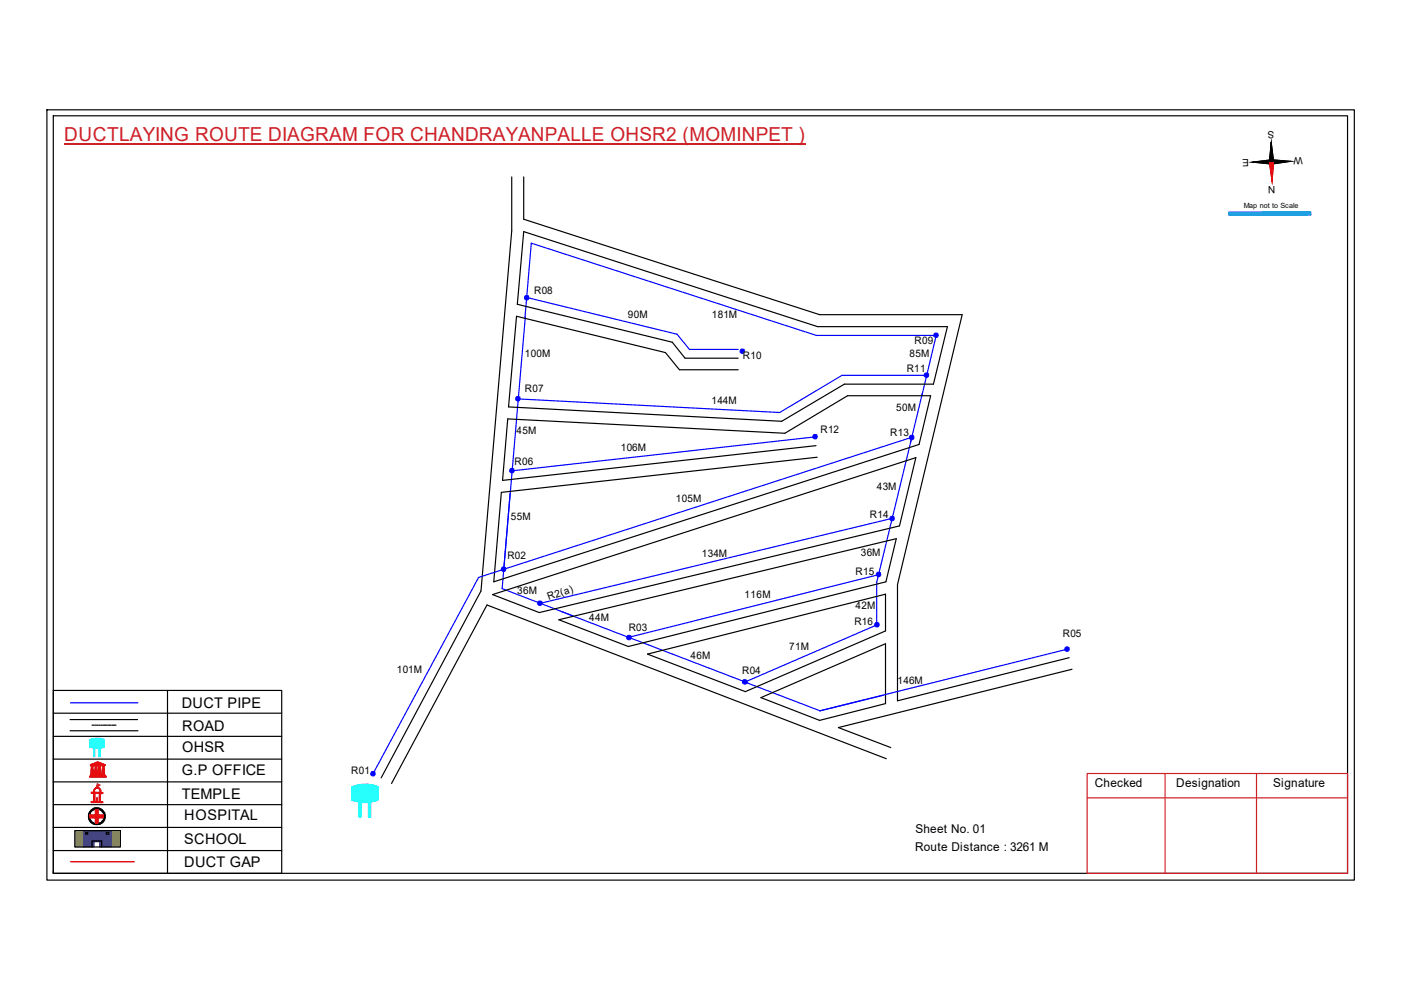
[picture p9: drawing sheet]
<svg xmlns="http://www.w3.org/2000/svg" width="297mm" height="210mm" viewBox="0 0 297 210" stroke-linecap="round" stroke-linejoin="round" font-family="sans-serif">
<path d="M11.3 151.2h48.4M11.3 156.1h48.4M14.9 152.6h14.3M14.9 154.9h14.3M35.5 146.4v38.8M11.3 175.4h48.4M11.3 161h48.4M11.3 165.8h48.4M11.3 170.6h48.4M11.3 180.3h48.4" fill="none" stroke="#000" stroke-width=".25"/>
<path d="M21 158.6h.3v1.8h-.3z" fill-rule="evenodd" fill="#0ffffc"/>
<path d="M21 158.6h.3v1.8h-.3z" fill="none" stroke="#0ffffc" stroke-width=".21"/>
<path d="M19.9 158.6h.2v1.8h-.2z" fill-rule="evenodd" fill="#0ffffc"/>
<path d="M19 156.9l1.6-.4 1.5 .3v1.6l-1.5 .3-1.6-.4zM19.9 158.6h.2v1.8h-.2z" fill="none" stroke="#0ffffc" stroke-width=".21"/>
<path d="M19 156.8a4 4 0 0 1 3.1 0v1.7a4.5 4.5 0 0 1-3-.1z" fill-rule="evenodd" fill="#0ffffc"/>
<path d="M19 156.8a4 4 0 0 1 3.1 0v1.7a4.5 4.5 0 0 1-3-.1z" fill="none" stroke="#0ffffc" stroke-width=".21"/>
<path d="M19 164.6h3.5v.2h-3.5zM19.2 164.3h3.1v.2h-3.1zM19.2 162.1l1.5-.6 1.6 .7zM19.3 162.4l.6-.1-.2 .1 .1 1.7h-.5l.1-1.7zM19.3 164.2h2.8v.1h-2.8zM19.5 162.1l1.2-.5 1.3 .5zM20.1 162.3h.5v1.8h-.5zM20.7 161.7l.2 .1-.2 .3zM20.9 162.3h.5v1.8h-.5zM21.6 162.3l.6 .1h-.1v1.7h-.4l.1-1.7z" fill="none" stroke="#f00" stroke-width=".21"/>
<path d="M21.6 162.3h.5v1.8h-.5z" fill-rule="evenodd" fill="#f00"/>
<path d="M21.6 162.3h.5v1.8h-.5z" fill="none" stroke="#f00" stroke-width=".21"/>
<path d="M20.9 162.3h.5v1.8h-.5z" fill-rule="evenodd" fill="#f00"/>
<path d="M20.9 162.3h.5v1.8h-.5z" fill="none" stroke="#f00" stroke-width=".21"/>
<path d="M20.1 162.3h.5v1.8h-.5z" fill-rule="evenodd" fill="#f00"/>
<path d="M20.1 162.3h.5v1.8h-.5z" fill="none" stroke="#f00" stroke-width=".21"/>
<path d="M19.3 162.3h.5v1.8h-.5z" fill-rule="evenodd" fill="#f00"/>
<path d="M19.3 162.3h.5v1.8h-.5z" fill="none" stroke="#f00" stroke-width=".21"/>
<path d="M20.6 161.7h.4v.4h-.4z" fill-rule="evenodd" fill="#f00"/>
<path d="M19 164.6h3.6v.2h-3.6zM19 164.7h3.6M19.2 164.3h3.1v.2h-3.1zM19.2 164.4h3.1M19.3 164.2h2.8v.1h-2.8zM19.3 164.3h2.8M20.6 161.7h.4v.4h-.4z" fill="none" stroke="#f00" stroke-width=".21"/>
<path d="M19.2 162.1l1-.4a.94 .94 0 0 1 1.1 0l1 .4v.2h-3.1zM19.9 162.1h.7l-.1-.3zM21 161.8l-.1 .3h.7z" fill-rule="evenodd" fill="#f00"/>
<path d="M19.2 162.1l1-.4a.94 .94 0 0 1 1.1 0l1 .4v.2h-3.1zM19.9 162.1l.6-.3 .1 .3zM20.1 168.1h1l-.1 1.9-.9-.1zM20.1 167.2a.73 .73 0 0 1 .9-.2 .73 .73 0 0 1 .4 .9v.2h.4v.1h-.5v1.7l.5 .1v.2l-2.5-.1v-.2h.6v-1.8h-.5v-.1h.5v-.4zM20.1 167.3a.55 .55 0 0 1 1 0l.2 .8-1.4-.1zM20.5 169.2l.1 .6zM20.6 166.5l.1 .5zM21 161.8l.6 .3h-.7z" fill="none" stroke="#f00" stroke-width=".21"/>
<path d="M20.6 166.2l.6 .3-.5 .3z" fill="none" stroke="#e66000" stroke-width=".21"/>
<path d="M20 167.2a.8 .8 0 0 1 1.4 .3v.5l.4 .1v.1l-.5 .1v1.5l.1 .2h.4v.2h-2.5v-.3l.6-.1v-1.6h-.6v-.2h.5zM20.1 167.4l-.2 .6h1.3l-.1-.6-.2-.3h-.5zM20.1 168.3v1.6h.9v-1.7zM20.4 169.2h.3l-.1 .7h-.2z" fill-rule="evenodd" fill="#f00"/>
<path d="M20 167.2a.8 .8 0 0 1 1.4 .3v.5l.4 .1v.1l-.5 .1v1.5l.1 .2h.4v.2h-2.5v-.3l.6-.1v-1.6h-.6v-.2h.5zM20.1 167.4l.3-.3h.5l.2 .3 .1 .6h-1.3zM20.1 168.3l.9-.1v1.7h-.9zM20.4 169.2h.3l-.1 .7h-.2z" fill="none" stroke="#f00" stroke-width=".21"/>
<path d="M20.6 166.5v.5z" fill="#f00"/>
<path d="M20.6 166.5v.5z" fill="none" stroke="#f00" stroke-width=".21"/>
<path d="M20.6 166.5v.5z" fill="#f00"/>
<path d="M20.6 166.5v.5z" fill="none" stroke="#f00" stroke-width=".21"/>
<path d="M20.6 166.5v.5z" fill="#f00"/>
<path d="M20.6 166.5v.5zM20.6 166.5v.5" fill="none" stroke="#f00" stroke-width=".21"/>
<path d="M20.7 166.8l-.1 .2z" fill="#f00"/>
<path d="M20.7 166.8l-.1 .2z" fill="none" stroke="#f00" stroke-width=".21"/>
<path d="M20.7 166.8v.2z" fill="#f00"/>
<path d="M20.7 166.8v.2z" fill="none" stroke="#f00" stroke-width=".21"/>
<path d="M20.6 167h.1z" fill="#f00"/>
<path d="M20.6 167h.1z" fill="none" stroke="#f00" stroke-width=".21"/>
<path d="M20.6 167h.1z" fill="#f00"/>
<path d="M20.6 167h.1z" fill="none" stroke="#f00" stroke-width=".21"/>
<path d="M20.6 166.2l.6 .3-.6 .3z" fill-rule="evenodd" fill="#e66000"/>
<path d="M20.6 166.2l.6 .3-.6 .3z" fill="none" stroke="#e66000" stroke-width=".21"/>
<path d="M11.3 146.4h48.4v38.8h-48.4zM19.5 153.8h.4M20 153.8h.3M20.4 153.8h.4M21 153.8h.2M21.4 153.8h.3M21.9 153.8h.3M22.3 153.8h.3M22.8 153.8h.4M23.2 153.8h.4M23.7 153.8h.4M24.2 153.8h.4" fill="none" stroke="#000" stroke-width=".25"/>
<path d="M14.9 149h14.3" fill="none" stroke="#00f" stroke-width=".25"/>
<g fill="none" stroke="#000" stroke-width=".21">
<path d="M19.3 172a1.38 1.38 0 0 1 2.4 .2 1.49 1.49 0 0 1-.8 2.4 1.59 1.59 0 0 1-1.7-.8 1.59 1.59 0 0 1 .1-1.8z"/>
<circle cx="20.5" cy="173" r="1.81"/>
<circle cx="20.5" cy="173.1" r="1.78"/>
<circle cx="20.5" cy="173.1" r="1.59"/>
</g>
<path d="M18.7 173a1.81 1.81 0 0 1 3.6 0 1.81 1.81 0 0 1-3.6 0zM19.3 172a1.55 1.55 0 0 0 .2 2.2 1.55 1.55 0 0 0 2.2-.1 1.55 1.55 0 0 0-.2-2.2l-.4-.2a1.37 1.37 0 0 0-1.8 .3z" fill-rule="evenodd" fill="#000"/>
<path d="M19.1 172.8h1.2v-1.1h.5v1.1h1.1v.6h-1.1v1.1h-.5v-1.1h-1.2z" fill="none" stroke="#f00" stroke-width=".25"/>
<path d="M19.1 172.8h1.1v-1.1h.6v1.1h1.1v.6h-1.1v1.1h-.6v-1.1h-1.1z" fill-rule="evenodd" fill="#f00"/>
<path d="M19.1 172.8h1.1v-1.1h.6v1.1h1.1v.6h-1.1v1.1h-.6v-1.1h-1.1z" fill="none" stroke="#f00" stroke-width=".21"/>
<path d="M14.9 182.7h13.6" fill="none" stroke="#f00" stroke-width=".25"/>
<path d="M15.9 176.1h1.9v3.5h-1.9zM23.6 176.1h1.9v3.5h-1.9z" fill-rule="evenodd" fill="#c8c92d"/>
<path d="M15.9 176.1h1.9v3.5h-1.9zM23.6 176.1h1.9v3.5h-1.9z" fill="none" stroke="#c8c92d" stroke-width=".21"/>
<path d="M17.7 176.1h5.9v3.5h-2.5v-1.1h-1.2v1.1h-2.2zM18.2 176.5v.4h.3v-.4zM22.6 176.5v.4h.4v-.4z" fill-rule="evenodd" fill="#293189"/>
<path d="M17.7 176.1h5.9v3.5h-2.5v-1.1h-1.2v1.1h-2.2zM18.2 176.5h.3v.4h-.3zM22.6 176.5h.4v.4h-.4z" fill="none" stroke="#293189" stroke-width=".21"/>
<path d="M9.9 23.3h277.2v163.3h-277.2zM11.3 24.6h274.4v160.6h-274.4zM269.5 30.2l.2 8.2M15.9 176.1h9.6v3.5h-9.6zM18.2 176.5h.4v.4h-.4zM19.5 179.6v-1.3h2v1.3M22.6 176.5h.5v.4h-.5zM11.3 184.8v.4" fill="none" stroke="#000" stroke-width=".25"/>
<path d="M13.6 30.4h157.1M230.5 164h55.2v21.2h-55.2zM230.5 169.2h55.2M247 164v21.2M266.4 164v21.2" fill="none" stroke="#cd2027" stroke-width=".25"/>
<path d="M269.6 33.9l4.1 .3-4.1 .6zM265.6 34.4l4-.5v.9z" fill="#000"/>
<path d="M265.6 34.4l4-.5v.9zM269.6 33.9l4.1 .3-4.1 .6z" fill="none" stroke="#000" stroke-width=".21"/>
<path d="M269.1 34.3h.9l-.3 4.1z" fill="#f00"/>
<path d="M269.1 34.3h.9l-.3 4.1z" fill="none" stroke="#f00" stroke-width=".21"/>
<path d="M269.6 33.9l4.1 .3-4.1 .6zM265.6 34.4l4-.5v.9zM269.5 30.2l.5 4.1h-.9z" fill="#000"/>
<path d="M265.6 34.4l4-.5v.9zM269.5 30.2l.5 4.1h-.9zM269.6 33.9l4.1 .3-4.1 .6z" fill="none" stroke="#000" stroke-width=".21"/>
<path d="M269.5 30.2l.2 8.2" fill="none" stroke="#000" stroke-width=".25"/>
<path d="M269.1 34.3h.9l-.3 4.1z" fill="#f00"/>
<path d="M269.1 34.3h.9l-.3 4.1z" fill="none" stroke="#f00" stroke-width=".21"/>
<path d="M269.5 30.2l.5 4.1h-.9z" fill="#000"/>
<path d="M269.5 30.2l.5 4.1h-.9z" fill="none" stroke="#000" stroke-width=".21"/>
<path d="M269.6 34.3l.1 4.1" fill="none" stroke="#f00" stroke-width=".25"/>
<path d="M269.5 30.2l.1 4.1" fill="none" stroke="#000" stroke-width=".25"/>
<path d="M260.6 45h17.2v.6h-17.2z" fill-rule="evenodd" fill="#0093dd"/>
<path d="M260.6 45h17.2v.6h-17.2z" fill="none" stroke="#0093dd" stroke-width=".21"/>
<path d="M260.6 45h17.3v.6h-17.3z" fill="none" stroke="#0093dd" stroke-width=".25"/>
<path d="M108.5 37.5v11.4l-6.5 76.4-21.2 39.6M111 37.5v9l62.8 20.2h30.2l-13.7 57.3v24.6l36.4-9.2M156.5 75.9h-11.3l-2.7-3.3-32.8-8.1 1.3-15.4 62.4 20.2h27.5l-3 12.1h-18.9l-13.3 7.9-57.9-3 1.7-19.2 31.6 7.7 3 3.6h12.4M173 94.5l-66.5 7.4 1.2-13.1 58.7 3.1 13.3-8h17.6l-2.4 10.3-90.2 29.2 1.6-19 67-7.5M104.4 126.1l89.8-29.1-3.5 14.5-76.4 18.4zM118.5 131.4l71.5-17.2-2.2 9.2-54.6 13.7zM137.3 138.7l50.4-12.7v7.8l-29.7 12.8zM161.3 147.9l26.4-11.4v12.7l-13.9 3.5zM227.3 141.9l-49.5 12.4 11 4.2M187.9 160.9l-84.7-32.6-20.2 37.8" fill="none" stroke="#000" stroke-width=".25"/>
<path d="M111.3 67.5l1.3-15.9 60.5 19.5h25.4l-3.1 12.8M111.4 67.2l-1.9 21.7M111.7 63.1l31.8 7.8 2.7 3.2h10.3M196.5 79.6h-18l-13.2 7.9-55.4-2.9M109.5 89l-3 35.8 27.4 10.6M172.8 92.6l-64.2 7.2M193.3 92.7l-91.8 29.7-22.4 41.6M195.5 83.5l-9.6 39.9v9.1l-28 12.1 16 6.1M189.2 109.9l-74.7 18M186.3 121.8l-53 13.3 25.4 9.8M226.2 137.7l-52.3 13M187.3 147.4l-13.4 3.3" fill="none" stroke="#00f" stroke-width=".25"/>
<circle cx="111.7" cy="63.1" r=".49" fill="#00f"/>
<circle cx="111.7" cy="63.1" r=".49" fill="none" stroke="#00f" stroke-width=".21"/>
<circle cx="157.4" cy="74.4" r=".49" fill="#00f"/>
<circle cx="157.4" cy="74.4" r=".49" fill="none" stroke="#00f" stroke-width=".21"/>
<circle cx="198.5" cy="71" r=".49" fill="#00f"/>
<circle cx="198.5" cy="71" r=".49" fill="none" stroke="#00f" stroke-width=".21"/>
<circle cx="196.4" cy="79.5" r=".49" fill="#00f"/>
<circle cx="196.4" cy="79.5" r=".49" fill="none" stroke="#00f" stroke-width=".21"/>
<circle cx="109.8" cy="84.5" r=".49" fill="#00f"/>
<circle cx="109.8" cy="84.5" r=".49" fill="none" stroke="#00f" stroke-width=".21"/>
<circle cx="108.6" cy="99.7" r=".49" fill="#00f"/>
<circle cx="108.6" cy="99.7" r=".49" fill="none" stroke="#00f" stroke-width=".21"/>
<circle cx="172.8" cy="92.5" r=".49" fill="#00f"/>
<circle cx="172.8" cy="92.5" r=".49" fill="none" stroke="#00f" stroke-width=".21"/>
<circle cx="106.8" cy="120.6" r=".49" fill="#00f"/>
<circle cx="106.8" cy="120.6" r=".49" fill="none" stroke="#00f" stroke-width=".21"/>
<circle cx="79.1" cy="164" r=".49" fill="#00f"/>
<circle cx="79.1" cy="164" r=".49" fill="none" stroke="#00f" stroke-width=".21"/>
<circle cx="114.5" cy="127.8" r=".49" fill="#00f"/>
<circle cx="114.5" cy="127.8" r=".49" fill="none" stroke="#00f" stroke-width=".21"/>
<circle cx="133.4" cy="135.1" r=".49" fill="#00f"/>
<circle cx="133.4" cy="135.1" r=".49" fill="none" stroke="#00f" stroke-width=".21"/>
<circle cx="193.3" cy="92.7" r=".49" fill="#00f"/>
<circle cx="193.3" cy="92.7" r=".49" fill="none" stroke="#00f" stroke-width=".21"/>
<circle cx="189.2" cy="109.9" r=".49" fill="#00f"/>
<circle cx="189.2" cy="109.9" r=".49" fill="none" stroke="#00f" stroke-width=".21"/>
<circle cx="186.3" cy="121.8" r=".49" fill="#00f"/>
<circle cx="186.3" cy="121.8" r=".49" fill="none" stroke="#00f" stroke-width=".21"/>
<circle cx="185.9" cy="132.4" r=".49" fill="#00f"/>
<circle cx="185.9" cy="132.4" r=".49" fill="none" stroke="#00f" stroke-width=".21"/>
<circle cx="157.9" cy="144.5" r=".49" fill="#00f"/>
<circle cx="157.9" cy="144.5" r=".49" fill="none" stroke="#00f" stroke-width=".21"/>
<circle cx="226.2" cy="137.6" r=".49" fill="#00f"/>
<circle cx="226.2" cy="137.6" r=".49" fill="none" stroke="#00f" stroke-width=".21"/>
<path d="M78.1 169.9h.5v3.3h-.5z" fill="#0ffffc"/>
<path d="M78.1 169.9h.5v3.3h-.5z" fill="none" stroke="#0ffffc" stroke-width=".21"/>
<path d="M76.1 169.9h.5v3.3h-.5z" fill-rule="evenodd" fill="#0ffffc"/>
<path d="M74.5 166.9a7.1 7.1 0 0 1 5.6-.1v2.8a7.1 7.1 0 0 1-5.6 0zM76.1 169.9h.5v3.3h-.5z" fill="none" stroke="#0ffffc" stroke-width=".21"/>
<path d="M74.5 166.8a7.8 7.8 0 0 1 5.6 0l-.1 3a8 8 0 0 1-5.5-.1z" fill-rule="evenodd" fill="#0ffffc"/>
<path d="M74.5 166.8a7.8 7.8 0 0 1 5.6 0l-.1 3a8 8 0 0 1-5.5-.1z" fill="none" stroke="#0ffffc" stroke-width=".21"/>
<text font-size="4.1" fill="#cd2027" x="13.6" y="29.9">DUCTLAYING ROUTE DIAGRAM FOR CHANDRAYANPALLE OHSR2 (MOMINPET )</text>
<g font-size="3.1">
<text x="38.6" y="150">DUCT PIPE</text>
<text x="38.6" y="154.9">ROAD</text>
<text x="38.6" y="159.5">OHSR</text>
<text x="38.6" y="164.3">G.P OFFICE</text>
<text x="38.6" y="169.3">TEMPLE</text>
<text x="39.1" y="173.9">HOSPITAL</text>
<text x="39.1" y="179">SCHOOL</text>
<text x="39.1" y="183.8">DUCT GAP</text>
</g>
<g font-size="2.6">
<text x="232.1" y="167">Checked</text>
<text x="249.4" y="167">Designation</text>
<text x="270" y="167">Signature</text>
<text x="194.1" y="176.6">Sheet No. 01</text>
<text x="194" y="180.3">Route Distance : 3261 M</text>
</g>
<g font-size="2.2">
<text x="113.2" y="62.3">R08</text>
<text x="133.1" y="67.5">90M</text>
<text x="150.9" y="67.5">181M</text>
<text x="111.3" y="75.6">100M</text>
<text x="157.5" y="76">R10</text>
<text x="192.8" y="75.6">85M</text>
<text x="193.9" y="72.9">R09</text>
<text x="111.3" y="83.1">R07</text>
<text x="192.2" y="78.9">R11</text>
<text x="150.8" y="85.7">144M</text>
<text x="190" y="87">50M</text>
<text x="109.5" y="92.1">45M</text>
<text x="131.6" y="95.6">106M</text>
<text x="173.9" y="91.9">R12</text>
<text x="188.8" y="92.5">R13</text>
<text x="109.1" y="98.6">R06</text>
<text x="143.3" y="106.5">105M</text>
<text x="185.9" y="103.9">43M</text>
<text x="108.3" y="110.2">55M</text>
<text x="184.4" y="109.9">R14</text>
<text x="107.6" y="118.5">R02</text>
<text x="148.8" y="118">134M</text>
<text x="182.5" y="117.9">36M</text>
<text x="109.7" y="125.9">36M</text>
<text x="181.4" y="121.9">R15</text>
<text x="116.4" y="127.3" transform="rotate(-19 116.4 127.3)">R2(a)</text>
<text x="124.9" y="131.7">44M</text>
<text x="157.9" y="126.7">116M</text>
<text x="181.4" y="129.2">42M</text>
<text x="133.3" y="133.9">R03</text>
<text x="167.3" y="137.8">71M</text>
<text x="181.1" y="132.5">R16</text>
<text x="225.3" y="135">R05</text>
<text x="84.1" y="142.7">101M</text>
<text x="146.4" y="139.7">46M</text>
<text x="157.3" y="142.8">R04</text>
<text x="190.3" y="145">146M</text>
<text x="74.5" y="164.2">R01</text>
</g>
<g font-size="2.1">
<text x="270.1" y="27.8" transform="rotate(179 270.1 27.8)">S</text>
<text x="264.8" y="33.6" transform="rotate(179 264.8 33.6)">E</text>
<text x="276.2" y="33.4" transform="rotate(179 276.2 33.4)">W</text>
<text x="270.4" y="39.4" transform="rotate(179 270.4 39.4)">N</text>
</g>
<text font-size="1.5" x="263.7" y="44.2">Map not to Scale</text>
</svg>
